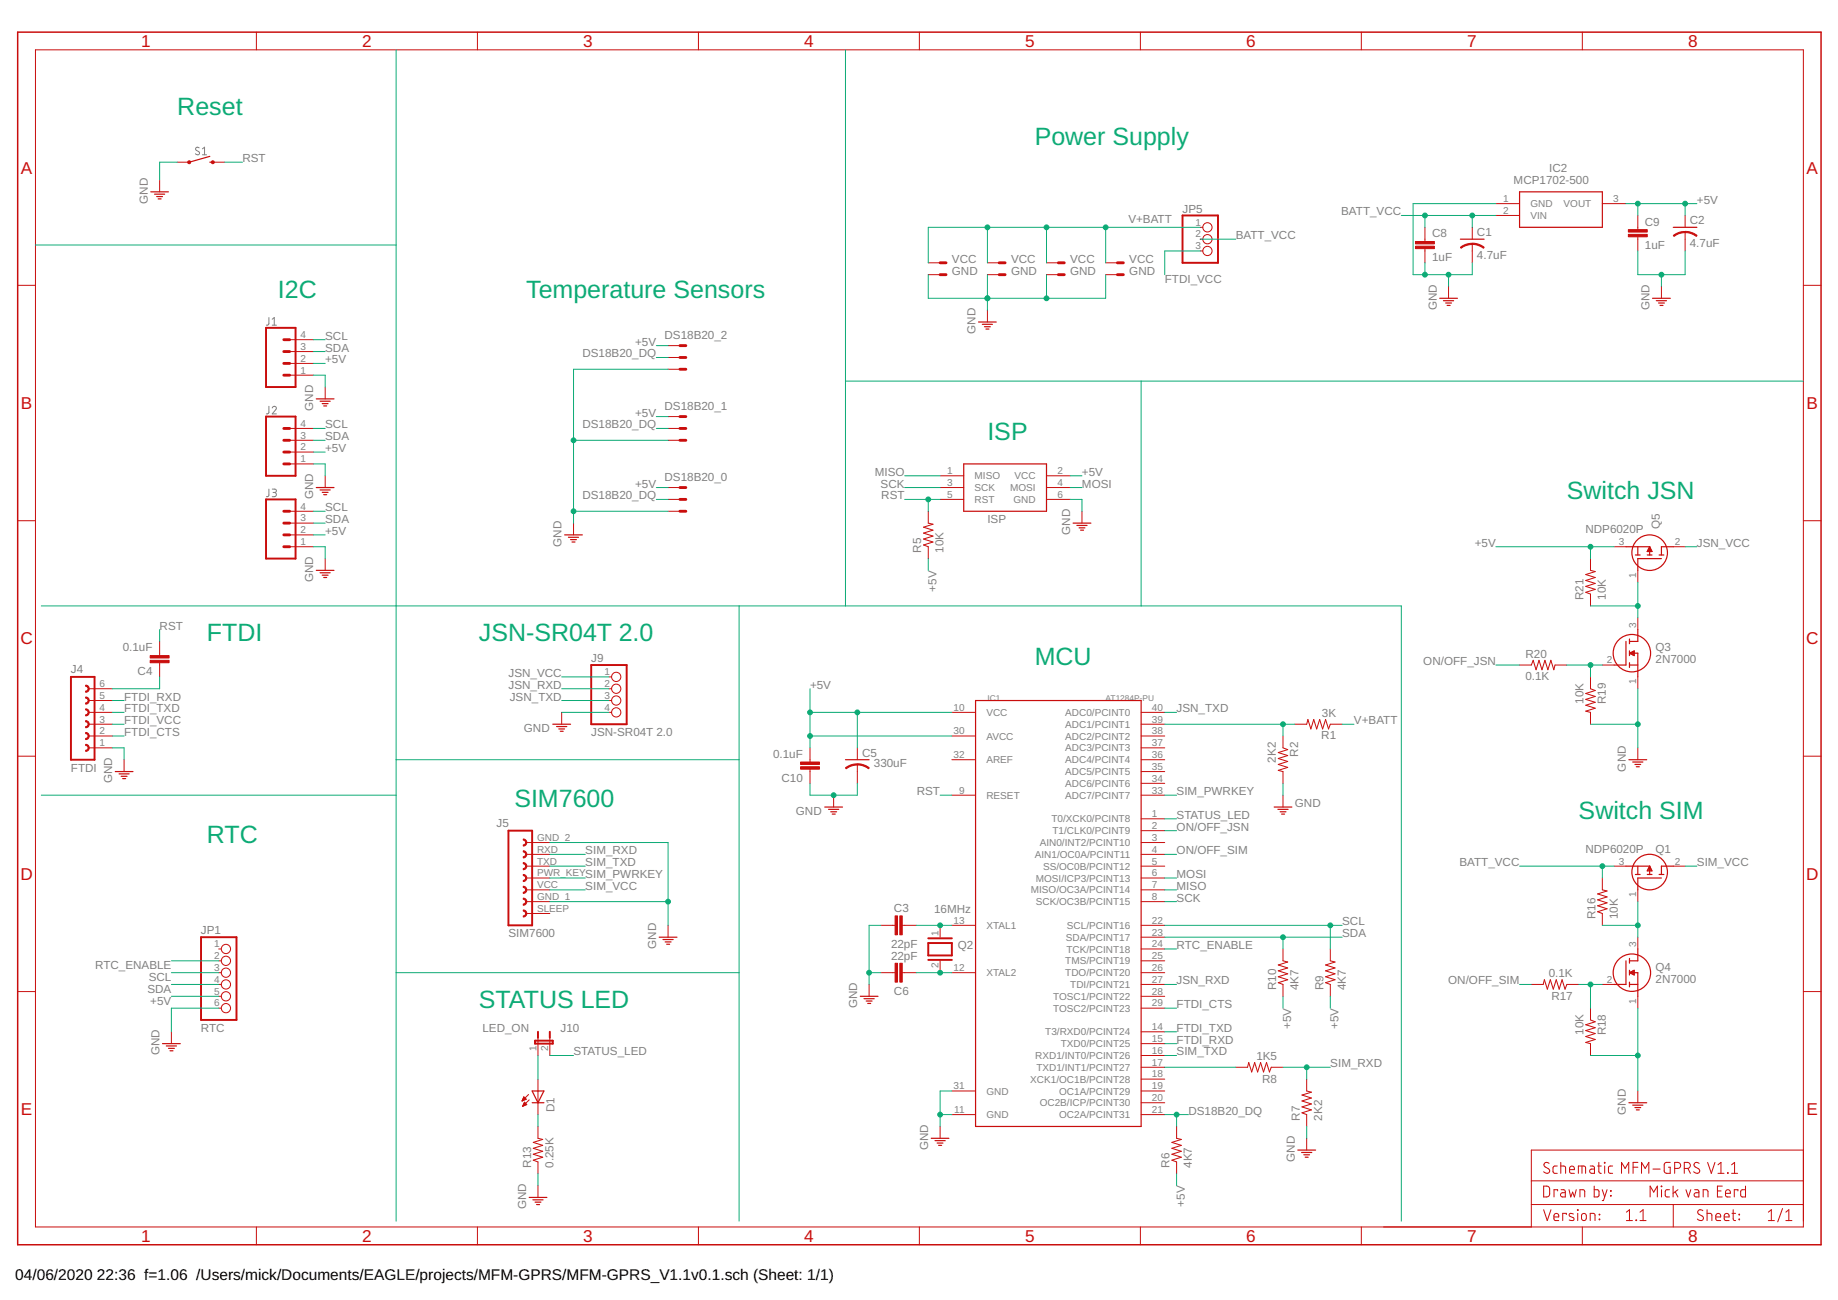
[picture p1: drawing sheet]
<svg xmlns="http://www.w3.org/2000/svg" width="420mm" height="297mm" viewBox="0 0 420 297" stroke-linecap="round" stroke-linejoin="round" font-family="sans-serif">
<path d="M45.5 33.8l-.4-.2-.4 .4 .1 .3 .6 .3a.43 .43 0 0 1 .1 .7 .43 .43 0 0 1-.7 0l-.1-.2M46.3 34l.5-.4v1.8M46.3 35.4h.9M61.5 72.6l-.1 1.5-.5 .2M62.2 74.3h1M62.2 72.9l.5-.3v1.7M61.5 92.8l-.1 1.5-.5 .3M62.2 93.2a.46 .46 0 0 1 .7-.3 .46 .46 0 0 1 .1 .7l-.8 1h1M61.5 111.8l-.1 1.5-.5 .2M62.2 111.8h.6a.38 .38 0 0 1 .4 .3 .38 .38 0 0 1-.4 .4h-.4M62.7 112.5a.49 .49 0 0 1 .5 .5 .49 .49 0 0 1-.5 .5h-.5" fill="none" stroke="#808080" stroke-width=".23"/>
<g fill="none" stroke="#c90d0c" stroke-width=".28">
<path d="M48 37.1h.6M48 35.7l-4.8 1.4M34.5 43.8h4M35.3 44.4h2.3M35.8 44.9h1.3M36.2 45.4h.6M333.8 54.7h5.5M347.4 43.8h18.9v8.1h-18.9zM382.5 51.9h5.4M223.7 73.6h4M224.6 74.1h2.3M225 74.7h1.4"/>
<path d="M225.4 75.2h.7M329.1 68.2h4.1M330 68.7h2.3M330.5 69.2h1.3M330.8 69.8h.7M377.8 68.2h4M378.6 68.7h2.4M379.1 69.2h1.4M379.5 69.8h.7M72.3 91.1h4M73.2 91.7h2.3M73.7 92.2h1.3"/>
<path d="M74 92.8h.7M72.3 111.4h4M73.2 112h2.3M73.7 112.5h1.3M74 113h.7M220.3 106h18.9v10.8h-18.9zM245.3 119.5h4.1M72.3 130.3h4M73.2 130.9h2.3M73.7 131.4h1.3M74 132h.7M129.1 122.2h4"/>
<path d="M129.9 122.8h2.3M130.4 123.3h1.4M130.8 123.8h.6M246.2 120.1h2.3M246.7 120.6h1.3M247 121.1h.7M371.7 124.9h5.4M373.8 126.8h1.1M374.4 124.9v1.9M376.6 126.8h1M376.7 125.8h.8M376.8 125.5h.6"/>
<path d="M376.9 125.3h.4M377 125.1h.1M377.1 124.9v1.9M377.1 124.9l.5 1.1h-1zM379.3 126.8h1M379.8 127.6h-5.4v2.7M382.5 124.9h-2.7v1.9M371.7 146.6v5.4h-2.7M372.5 149.2h1.9v5.5M372.5 152h1.9M372.5 146v1.1M372.5 148.7v1.1"/>
<path d="M372.5 151.4v1.1M372.5 149.2l1.1-.5v1.1zM372.7 149.1h.9M372.8 149.4h.8M373.2 148.9h.4M373.2 149.6h.4M374.4 143.8v2.8h-1.9M26.4 176.3h4M27.2 176.8h2.3M27.7 177.4h1.3M28 177.9h.7M126.4 165.5h4"/>
<path d="M127.2 166h2.4M127.7 166.6h1.4M128.1 167.1h.6M193.3 173.6h5.4M223 160.1h37.9v97.3h-37.9zM372.4 173.6h4M373.2 174.1h2.4M373.7 174.7h1.4M374.1 175.2h.6M188.5 184.4h4.1M189.4 184.9h2.3M189.9 185.5h1.3"/>
<path d="M190.2 186h.7M291.3 184.4h4M292.1 184.9h2.3M292.6 185.5h1.4M293 186h.6M371.7 197.9h5.4M373.8 199.8h1.1M374.4 197.9v1.9M376.6 199.8h1M376.7 198.8h.8M376.8 198.5h.6M376.9 198.3h.4"/>
<path d="M377 198.1h.2M377.1 197.9v1.9M377.1 197.9l.5 1.1h-1zM379.3 199.8h1M382.5 197.9h-2.7v1.9M150.7 214.1h4M151.6 214.7h2.3M152.1 215.2h1.3M152.4 215.8h.7M371.7 219.5v5.4h-2.7M372.5 219v1.1M374.4 216.8v2.7h-1.9"/>
<path d="M379.8 200.6h-5.4v2.7M37.1 238.5h4.1M38 239h2.3M38.5 239.5h1.4M196.7 227.6h4M197.5 228.2h2.3M198 228.7h1.3M198.4 229.3h.6M372.5 222.2h1.9v5.4M372.5 221.7v1.1M372.5 224.4v1.1M372.5 222.2l1.1-.5v1.1z"/>
<path d="M372.5 224.9h1.9M372.7 222.1h.9M372.8 222.4h.8M373.2 221.9h.4M373.3 222.6h.3M38.9 240.1h.6M121.6 252h2.7M121.6 249.3h2.7l-1.3 2.7zM372.4 252h4M373.2 252.5h2.4M373.7 253.1h1.4M374.1 253.6h.6"/>
<path d="M121 273.6h4M121.8 274.2h2.3M122.3 274.7h1.4M122.7 275.2h.6M212.9 260.1h4M213.7 260.6h2.4M214.2 261.2h1.4M214.6 261.7h.6M296.7 262.8h4M297.5 263.3h2.4M298 263.9h1.4M298.4 264.4h.6"/>
<circle cx="377.1" cy="126.3" r="4.1"/>
<circle cx="373" cy="149.2" r="4.3"/>
<circle cx="377.1" cy="199.3" r="4.1"/>
<circle cx="373" cy="222.2" r="4.3"/>
</g>
<g fill="none" stroke="#c90d0c" stroke-width=".23">
<path d="M8.1 11.4h404.1v269h-404.1zM58.6 7.3v4.1M109.1 7.3v4.1M159.7 7.3v4.1M210.2 7.3v4.1M260.7 7.3v4.1M311.2 7.3v4.1M361.7 7.3v4.1M40.5 37.1h2.7M48.6 37.1h2.8M36.5 41.1v2.7M274.4 51.9h.6"/>
<path d="M274.4 54.7h.6M274.4 57.3h.6M325.7 51.9v3.3M325.7 56.8v3.2M336.5 51.9v2.8M336.5 55.7v4.3M341.9 46.5h5.5M341.9 49.2h5.5M366.3 46.5h5.4M374.4 49.2v3.3M374.4 54.1v3.2M385.2 49.2v2.7"/>
<path d="M385.2 53v4.3M4 65.2h4.1M66.2 77.6h5.4M152.7 79h2.7M212.2 62.8h2.7M212.2 60h2.7M225.7 70.9v2.7M225.7 62.8h2.7M225.7 60h2.7M239.2 62.8h2.7M239.2 60h2.7M252.8 62.8h2.6"/>
<path d="M252.8 60h2.6M331.1 65.4v2.8M379.8 65.4v2.8M412.2 65.2h4.1M66.2 97.9h5.4M66.2 85.7h5.4M66.2 83h5.4M66.2 80.3h5.4M74.3 88.4v2.7M152.7 81.7h2.7M152.7 84.4h2.7M152.7 95.2h2.7"/>
<path d="M152.7 97.9h2.7M4 119h4.1M66.2 100.6h5.4M66.2 116.8h5.4M66.2 106h5.4M66.2 103.3h5.4M66.2 119.5h5.4M74.3 108.7v2.7M131.1 119.5v2.7M152.7 111.4h2.7M152.7 114.1h2.7M152.7 100.6h2.7"/>
<path d="M152.7 116.8h2.7M212.2 116.8v2.7l1.1 .3-2.2 .7 2.2 .6-2.2 .7 2.2 .7-2.2 .7 2.2 .6-2.2 .7 1.1 .4v2.7M214.9 108.7h5.4M214.9 111.4h5.4M214.9 114.1h5.4M239.2 108.7h5.4M239.2 111.4h5.4M239.2 114.1h5.4M247.3 116.8v2.7M412.2 119h4.1M66.2 124.9h5.4M66.2 122.2h5.4"/>
<path d="M74.3 127.6v2.7M363.6 127.6v2.7l1.1 .3-2.2 .7 2.2 .7-2.2 .6 2.2 .7-2.2 .7 2.2 .7-2.2 .6 1.1 .4v2.8M369 124.9h2.7M374.4 130.3v2.7M382.5 124.9h2.7M20.3 157.4h5.4M36.5 146.6v3.2M36.5 151.4v3.3M139.2 154.7h.6M139.2 157.4h.6M347.4 152h2.7l.4-1.1 .6 2.1 .7-2.1 .7 2.1 .7-2.1 .6 2.1 .7-2.1 .7 2.1 .3-1h2.7M363.6 154.7v2.7l1.1 .4-2.2 .7 2.2 .6-2.2 .7 2.2 .7-2.2 .6 2.2 .7-2.2 .7 1.1 .3v2.7"/>
<path d="M366.3 152h2.7M374.4 141.1v2.7M374.4 154.7v2.7M4 172.8h4.1M20.3 160.1h5.4M20.3 162.8h5.4M20.3 170.9h5.4M20.3 168.2h5.4M20.3 165.5h5.4M28.4 173.6v2.7M128.4 162.8v2.7M139.2 160.1h.6"/>
<path d="M139.2 162.8h.6M185.2 170.9v3.2M185.2 175.7v3.3M196 170.9v2.7M196 174.7v4.3M217.6 162.8h5.4M217.6 173.6h5.4M217.6 168.2h5.4M260.9 162.8h5.4M260.9 179h5.4M260.9 176.3h5.4M260.9 173.6h5.4"/>
<path d="M260.9 170.9h5.4M260.9 168.2h5.4M260.9 165.5h5.4M293.3 168.2v2.7l1.1 .4-2.2 .7 2.2 .6-2.2 .7 2.2 .7-2.2 .7 2.2 .6-2.2 .7 1.1 .3v2.7M296 165.5h2.7l.3-1.1 .7 2.2 .6-2.2 .7 2.2 .7-2.2 .6 2.2 .7-2.2 .7 2.2 .4-1.1h2.7M374.4 170.9v2.7M412.2 172.8h4.1M120.3 197.9h5.4M120.3 195.2h5.4M120.3 192.5h5.4M190.6 181.7v2.7M217.6 181.7h5.4"/>
<path d="M260.9 197.9h5.4M260.9 195.2h5.4M260.9 192.5h5.4M260.9 181.7h5.4M260.9 189.8h5.4M260.9 187.1h5.4M293.3 181.7v2.7M369 197.9h2.7M382.5 197.9h2.7M50 219.5h.6M50 216.8h.6M120.3 208.7h5.4"/>
<path d="M120.3 206h5.4M120.3 203.3h5.4M120.3 200.6h5.4M152.7 211.4v2.7M201.4 211.4h3.2M206.2 211.4h3.3M214.9 211.4v2.7M214.9 219.5v2.7M217.6 211.4h5.4M260.9 206h5.4M260.9 203.3h5.4M260.9 200.6h5.4"/>
<path d="M260.9 211.4h5.4M260.9 219.5h5.4M260.9 216.8h5.4M260.9 214.1h5.4M293.3 216.8v2.7l1.1 .3-2.2 .7 2.2 .7-2.2 .6 2.2 .7-2.2 .7 2.2 .7-2.2 .6 1.1 .4v2.7M304.1 216.8v2.7l1.1 .3-2.2 .7 2.2 .7-2.2 .6 2.2 .7-2.2 .7 2.2 .7-2.2 .6 1.1 .4v2.7M366.3 200.6v2.7l1.1 .3-2.2 .7 2.2 .6-2.2 .7 2.2 .7-2.2 .7 2.2 .6-2.2 .7 1.1 .4v2.7M374.4 203.3v2.7M374.4 214.1v2.7M4 226.6h4.1M39.2 235.8v2.7M50 222.2h.6"/>
<path d="M50 230.4h.6M50 227.6h.6M50 224.9h.6M123 237.1v4.1M125.7 237.1v4.1M198.7 224.9v2.7M201.4 222.2h3.2M206.2 222.2h3.3M217.6 222.2h5.4M260.9 235.8h5.4M260.9 222.2h5.4M260.9 230.4h5.4"/>
<path d="M260.9 227.6h5.4M260.9 224.9h5.4M260.9 238.5h5.4M350.1 224.9h2.7l.2-1 .7 2.1 .7-2.1 .7 2.1 .6-2.1 .7 2.1 .7-2.1 .7 2.1 .4-1.1h2.7M363.6 230.4v2.6l1.1 .5-2.2 .6 2.2 .7-2.2 .7 2.2 .7-2.2 .6 2.2 .7-2.2 .7 1.1 .3v2.7M366.3 224.9h2.7M374.4 227.6v2.8M412.2 226.6h4.1M119.4 251.5h.1M119.4 251.4h.3M119.5 251.3h.5M119.5 251.1h.8"/>
<path d="M119.5 252.7h.1M119.5 252.6h.5M119.6 251h.5M119.6 252.5h.6M119.6 250.9h.4M119.7 250.8h.2M119.7 252.3h.7M119.7 252.2h.5M119.7 250.6l-.4 1M119.7 250.6l.6 .6-1 .4M119.7 250.6l.1 .1M119.8 252.1h.3"/>
<path d="M119.8 251.9h.2M119.9 251.8l.5 .6-.9 .4zM120.8 250.1l-1.5 1.5M121 251.3l-1.5 1.5M123 246.6v8.1M123 257.4v2.7l1.1 .2-2.2 .7 2.2 .7-2.2 .7 2.2 .7-2.2 .6 2.2 .7-2.2 .7 1.1 .4v2.7M214.9 257.4v2.7M217.6 254.7h5.4M217.6 249.3h5.4M260.9 254.7h5.4M260.9 252h5.4M260.9 249.3h5.4"/>
<path d="M260.9 246.6h5.4M260.9 243.9h5.4M260.9 241.2h5.4M269 257.4v2.7l1 .2-2.1 .7 2.1 .7-2.1 .7 2.1 .7-2.1 .6 2.1 .7-2.1 .7 1.1 .4v2.7M282.5 243.9h2.7l.3-1.1 .6 2.1 .7-2.1 .7 2.1 .7-2.1 .6 2.1 .7-2.1 .7 2.1 .4-1h2.7M298.7 246.6v2.7l1.1 .3-2.2 .6 2.2 .7-2.2 .7 2.2 .6-2.2 .7 2.2 .7-2.2 .7 1.1 .4v2.7M374.4 249.3v2.7M123 270.9v2.7M298.7 260.1v2.7M350.1 269.8h62.1M350.1 275.2h62.1M352.9 271h.9l.3 .3 .1 .4-.1 1.5a1.21 1.21 0 0 1-1.2 .3z"/>
<path d="M352.9 276.4l.8 2.5 .8-2.5M354.1 265.8a.62 .62 0 0 0-.9-.1 .62 .62 0 0 0 0 .9l.8 .5a.63 .63 0 0 1 0 .9 .63 .63 0 0 1-.9-.1l-.2-.2M355.2 278.1h1.1a.58 .58 0 0 0-.4-.8 .58 .58 0 0 0-.7 .5l.1 1 1 .1M356 266.4l-.7 .1-.3 .3 .1 1.2 .9 .1M356.1 272.1v-.3h-.9v1.7M356.8 266.4h.7l.4 .3v1.4M356.8 265.6v2.5M356.8 271.8l.8 .1 .2 .3v1.3h-.6a.49 .49 0 0 1-.5-.5 .49 .49 0 0 1 .5-.5h.6M358.1 277.5v-.3h-.9v1.7M358.7 271.8l.4 1.7 .4-1.1 .4 1.1 .4-1.7M358.8 267.3h1.1a.58 .58 0 0 0-.4-.8 .58 .58 0 0 0-.7 .5l.1 1 1 .1M359.7 277.4l-.8-.1-.2 .3 .2 .3 .8 .4v.5h-1"/>
<path d="M360.6 276.4l.1 .2zM360.7 277.2v1.7M360.8 268.1v-1.7l1.6 .2 .1 1.5M361.2 273.5v-1.7l.9 .1 .2 1.6M361.6 266.4v1.7M361.7 277.4l.5-.1a.95 .95 0 0 1 .2 1.5l-.4 .1-.5-.4zM363.5 266.4l.7 .1 .3 .3v1.3h-.6a.49 .49 0 0 1-.5-.5 .49 .49 0 0 1 .5-.5h.6M363.5 278.9v-1.7l1 .2 .1 1.5M364.4 271v2.5h.9l.2-.3v-1.1l-.2-.2-.9-.1M365.2 266.4h.8M365.5 265.6v2.1l.1 .3 .4 .1M365.6 278.6l.1 .1z"/>
<path d="M365.6 277.5l.1 .1zM366.3 271.8l.5 1.7M366.8 265.6l.1 .1zM366.8 266.4v1.7M367.4 271.8l-.9 2.5h-.2M368.2 272.1l.1 .1zM368.2 273.2l.1 .1zM368.6 266.4l-.7 .1-.2 .3 .1 1.2 .8 .1M370.7 268.1v-2.5l.8 1.4 .8-1.4v2.5M371.8 278.9h1.4M371.8 277l.7-.6v2.5M373.3 266.7h1.1"/>
<path d="M374 278.8l.1 .1zM374.4 265.6h-1.1v2.5M374.9 278.9h1.4M374.9 277l.7-.6v2.5M375.2 268.1v-2.5l.9 1.4 .8-1.4v2.5M377.2 273.5v-2.5l.8 1.4 .9-1.4v2.5M377.8 267.1h1.7M379.8 271l.1 .1zM379.8 271.8v1.7M381.6 271.8l-.7 .1-.2 .3 .1 1.2 .8 .1M381.8 265.6h-1l-.4 .4v1.5l.3 .5 1.1 .1v-1.4h-.4M382.5 271v2.5"/>
<path d="M382.5 275.2v5.2M382.8 267h.7a.69 .69 0 0 0 .7-.7 .69 .69 0 0 0-.7-.7h-.7v2.5M382.9 272.3l.7 1.2M383.6 271.8l-1.1 .9M385 267h.7a.69 .69 0 0 0 .7-.7 .69 .69 0 0 0-.7-.7h-.7v2.5M385.4 271.8l.6 1.7 .5-1.7M385.8 267l.6 1.1M387.4 271.8l.7 .1 .3 .3v1.3h-.7a.49 .49 0 0 1-.4-.5 .49 .49 0 0 1 .4-.5h.7M388.4 265.8a.62 .62 0 0 0-.9-.1 .62 .62 0 0 0 0 .9l.8 .5a.63 .63 0 0 1 0 .9 .63 .63 0 0 1-1-.1l-.1-.2M389.3 276.6a.61 .61 0 0 0-1-.1 .61 .61 0 0 0 .1 1l.7 .4a.6 .6 0 0 1 .2 .8 .6 .6 0 0 1-.9 .1l-.4-.2M389.3 273.5v-1.7l1 .1 .1 1.6M390.2 277.2h.7l.4 .3v1.4"/>
<path d="M390.2 276.4v2.5M390.4 265.6l.8 2.5 .8-2.5M392.2 278.1h1.1a.58 .58 0 0 0-.4-.8 .58 .58 0 0 0-.7 .5l.1 1 1 .1M392.6 272.1h.8M392.7 268.1h1.4M392.7 266.1l.7-.5v2.5M393.7 271h-1.1v2.5h1.1M394.1 278.1h1.2a.58 .58 0 0 0-.4-.8 .58 .58 0 0 0-.8 .5l.2 1 1 .1M394.4 272.7h1.1a.58 .58 0 0 0-.3-.8 .58 .58 0 0 0-.8 .5l.2 1 .9 .1M394.9 267.9l.1 .2zM395.8 268.1h1.4M395.8 266.1l.7-.5v2.5"/>
<path d="M395.9 277.2h.8M396.2 276.4v2.2l.5 .3M397.3 272.1v-.3h-.8v1.7M397.5 277.5l.2 .1zM397.5 278.6l.2 .1zM399 271v2.5h-.8l-.3-.4 .1-1 .2-.2 .8-.1M404.2 277l.7-.6v2.5M404.2 278.9h1.4M407.5 276.1l-1.1 3.1M408.2 278.9h1.4M408.2 277l.7-.6v2.5M412.2 262.8h-62.1v17.6"/>
<path d="M58.6 280.4v4M109.1 280.4v4M159.7 280.4v4M210.2 280.4v4M260.7 280.4v4M311.2 280.4v4M361.7 280.4v4"/>
<circle cx="276" cy="51.9" r="1.06"/>
<circle cx="276" cy="57.3" r="1.06"/>
<circle cx="276" cy="54.7" r="1.06"/>
<circle cx="140.9" cy="154.7" r="1.06"/>
<circle cx="140.9" cy="157.4" r="1.06"/>
<circle cx="140.9" cy="160.1" r="1.06"/>
<circle cx="140.9" cy="162.8" r="1.06"/>
<circle cx="51.6" cy="216.8" r="1.06"/>
<circle cx="51.6" cy="219.5" r="1.06"/>
<circle cx="51.6" cy="224.9" r="1.06"/>
<circle cx="51.6" cy="227.6" r="1.06"/>
<circle cx="51.6" cy="222.3" r="1.06"/>
<circle cx="51.6" cy="230.4" r="1.06"/>
</g>
<g fill="none" stroke="#c90d0c" stroke-width=".44">
<path d="M270.3 49.2h8.1v10.8h-8.1zM60.8 74.9h6.8v13.5h-6.8zM60.8 95.2h6.8v13.5h-6.8zM60.8 114.1h6.8v13.5h-6.8zM16.2 154.7h5.4v18.9h-5.4zM135.1 152h8.2v13.5h-8.2zM116.2 189.8h5.4v21.6h-5.4zM46 214.1h8.1v18.9h-8.1zM212.2 215.5h5.4v2.8h-5.4zM212.2 219.3h5.4M212.2 214.4h5.4M122.3 237.8h4.1v.7h-4.1z"/>
<path d="M123 235.8v1.3M125.7 235.8v1.3"/>
</g>
<g fill="#c90d0c" stroke="#c90d0c" stroke-width=".23">
<path d="M119.6 202.5a.81 .81 0 0 1 .8 .8 .81 .81 0 0 1-.8 .8v-.2a.54 .54 0 0 0 .6-.6 .54 .54 0 0 0-.6-.5z" fill-rule="evenodd"/>
<path d="M119.6 205.2a.81 .81 0 0 1 .8 .8 .81 .81 0 0 1-.8 .8v-.2a.54 .54 0 0 0 .6-.6 .54 .54 0 0 0-.6-.5z" fill-rule="evenodd"/>
<path d="M119.6 207.9a.8 .8 0 0 1 .8 .8 .8 .8 0 0 1-.8 .8v-.2a.54 .54 0 0 0 .6-.6 .54 .54 0 0 0-.6-.5z" fill-rule="evenodd"/>
<path d="M119.6 197.1a.81 .81 0 0 1 .8 .8 .81 .81 0 0 1-.8 .8v-.2a.54 .54 0 0 0 .6-.6 .54 .54 0 0 0-.6-.5z" fill-rule="evenodd"/>
<path d="M119.6 199.8a.8 .8 0 0 1 .8 .8 .8 .8 0 0 1-.8 .8v-.2a.55 .55 0 0 0 .5-.6 .55 .55 0 0 0-.5-.5z" fill-rule="evenodd"/>
<path d="M119.6 194.4a.81 .81 0 0 1 .8 .8 .81 .81 0 0 1-.8 .8v-.3a.54 .54 0 0 0 .6-.5 .54 .54 0 0 0-.6-.5z" fill-rule="evenodd"/>
<path d="M119.6 191.7a.8 .8 0 0 1 .8 .8 .8 .8 0 0 1-.8 .8v-.3a.54 .54 0 0 0 .6-.5 .54 .54 0 0 0-.6-.5z" fill-rule="evenodd"/>
<path d="M336.5 55.6l1.5 .2 1.3 .7-.2 .2-1.5-.7-1.1-.2z" fill-rule="evenodd"/>
<path d="M333.8 56.5l1.3-.7 1.4-.2v.3l-1.6 .3-.9 .5z" fill-rule="evenodd"/>
<path d="M385.2 52.9l1.5 .2 1.2 .7-.1 .2-1.5-.7-1.1-.2z" fill-rule="evenodd"/>
<path d="M382.5 53.8l1.3-.7 1.4-.2v.2l-1.6 .4-.9 .5z" fill-rule="evenodd"/>
<path d="M196 174.5l1.4 .3 1.3 .7-.2 .2-1.4-.8-1.1-.1z" fill-rule="evenodd"/>
<path d="M193.3 175.5l1.2-.7 1.5-.3v.3l-1.6 .3-1 .6z" fill-rule="evenodd"/>
<path d="M19.6 164.7a.81 .81 0 0 1 .8 .8 .81 .81 0 0 1-.8 .8v-.3a.54 .54 0 0 0 .5-.5 .54 .54 0 0 0-.5-.6z" fill-rule="evenodd"/>
<path d="M19.6 167.4a.81 .81 0 0 1 .8 .8 .81 .81 0 0 1-.8 .8v-.3a.54 .54 0 0 0 .5-.5 .54 .54 0 0 0-.5-.6z" fill-rule="evenodd"/>
<path d="M19.6 170.1a.8 .8 0 0 1 .8 .8 .8 .8 0 0 1-.8 .8v-.3a.54 .54 0 0 0 .5-.5 .54 .54 0 0 0-.5-.6z" fill-rule="evenodd"/>
<path d="M19.6 159.3a.81 .81 0 0 1 .8 .8 .81 .81 0 0 1-.8 .8v-.3a.54 .54 0 0 0 .5-.5 .54 .54 0 0 0-.5-.6z" fill-rule="evenodd"/>
<path d="M19.6 162a.8 .8 0 0 1 .8 .8 .8 .8 0 0 1-.8 .8v-.3a.55 .55 0 0 0 .5-.5 .55 .55 0 0 0-.5-.6z" fill-rule="evenodd"/>
<path d="M19.6 156.5a.81 .81 0 0 1 .8 .9 .81 .81 0 0 1-.8 .8v-.3a.54 .54 0 0 0 .5-.5 .54 .54 0 0 0-.5-.6z" fill-rule="evenodd"/>
<circle cx="43.2" cy="37.1" r=".35"/>
<circle cx="48.6" cy="37.1" r=".35"/>
</g>
<path d="M4 7.3h412.3v277.1h-412.3z" fill="none" stroke="#c90d0c" stroke-width=".34"/>
<g fill="none" stroke="#c90d0c" stroke-width=".66">
<path d="M64.9 77.6h1.3M155.4 79h1.4M214.9 62.8h1.4M214.9 60h1.4M228.4 62.8h1.4M228.4 60h1.4M241.9 62.8h1.4M241.9 60h1.4M255.4 62.8h1.4M255.4 60h1.4M64.9 97.9h1.3M64.9 80.3h1.3"/>
<path d="M64.9 83h1.3M64.9 85.7h1.3M155.4 81.7h1.4M155.4 84.4h1.4M155.4 95.2h1.4M155.4 97.9h1.4M64.9 100.6h1.3M64.9 116.8h1.3M64.9 103.3h1.3M64.9 106h1.3M64.9 119.5h1.3M155.4 100.6h1.4"/>
<path d="M155.4 111.4h1.4M155.4 114.1h1.4M155.4 116.8h1.4M64.9 122.2h1.3M64.9 124.9h1.3"/>
</g>
<g fill="#c90d0c" stroke="#c90d0c" stroke-width=".23">
<path d="M323.6 56.3h4.3v.5h-4.3z"/>
<path d="M323.6 55.2h4.3v.5h-4.3z"/>
<path d="M372.2 53.6h4.4v.5h-4.4z"/>
<path d="M372.2 52.5h4.4v.5h-4.4z"/>
<path d="M205.7 209.3h.5v4.3h-.5z"/>
<path d="M204.6 209.3h.6v4.3h-.6z"/>
<path d="M205.7 220.1h.5v4.3h-.5z"/>
<path d="M204.6 220.1h.6v4.3h-.6z"/>
<path d="M34.3 149.8h4.4v.5h-4.4z"/>
<path d="M34.3 150.9h4.4v.5h-4.4z"/>
<path d="M183 174.1h4.3v.6h-4.3z"/>
<path d="M183 175.2h4.3v.5h-4.3z"/>
</g>
<g fill="none" stroke="#0dab76" stroke-width=".23">
<path d="M90.6 11.4v267.6M193.3 11.4v127.1M40.5 37.1h-4v4M51.4 37.1h4M8.1 56h82.5M225.7 51.9v8.1M239.2 51.9v8.1M252.8 51.9v8.1M274.4 51.9h-62.2v8.1M274.4 54.7h8.1M274.4 57.3h-8.1v5.5M320.3 49.2h21.6"/>
<path d="M325.7 49.2v2.7M336.5 49.2v2.7M341.9 46.5h-18.9v16.3h13.5v-2.8M371.7 46.5h16.2M374.4 46.5v2.7M374.4 57.3v5.5h10.8v-5.5M385.2 46.5v2.7M71.6 77.6h2.7M150 79h2.7M212.2 62.8v5.4h40.6v-5.4M225.7 62.8v8.1M239.2 62.8v5.4"/>
<path d="M325.7 60v2.8M331.1 62.8v2.6M379.8 62.8v2.6M71.6 83h2.7M71.6 85.7h2.7v2.7M71.6 97.9h2.7M71.6 80.3h2.7M150 95.2h2.7M150 81.7h2.7M150 97.9h2.7M152.7 84.4h-21.6v35.1M193.3 87.1h218.9"/>
<path d="M260.9 87.1v51.4M71.6 103.3h2.7M71.6 100.6h2.7M71.6 116.8h2.7M71.6 106h2.7v2.7M71.6 119.5h2.7M131.1 100.6h21.6M131.1 116.8h21.6M150 111.4h2.7M150 114.1h2.7M206.8 108.7h8.1M206.8 111.4h8.1"/>
<path d="M206.8 114.1h8.1M212.2 114.1v2.7M244.6 108.7h2.7M244.6 111.4h2.7M244.6 114.1h2.7v2.7M9.4 138.5h310.9v140.5M71.6 124.9h2.7v2.7M71.6 122.2h2.7M169 138.5v140.5M212.2 127.6v2.7M341.9 124.9h27.1M363.6 124.9v2.7"/>
<path d="M363.6 138.5h10.8M374.4 133v8.1M385.2 124.9h2.7M36.5 143.8v2.8M36.5 154.7v2.7h-10.8M128.4 154.7h10.8M128.4 157.4h10.8M185.2 157.4v13.5M341.9 152h5.5M358.2 152h8.1M363.6 152v2.7M374.4 157.4v13.5"/>
<path d="M25.7 162.8h2.7M25.7 168.2h2.7M25.7 165.5h2.7M25.7 170.9h2.7v2.7M25.7 160.1h2.7M90.6 173.6h78.4M128.4 162.8h10.8M128.4 160.1h10.8M185.2 179v2.7h10.8v-2.7M185.2 162.8h32.4M185.2 168.2h32.4M196 162.8v8.1"/>
<path d="M266.3 162.8h2.7M266.3 165.5h29.7M293.3 165.5v2.7M293.3 179v2.7M306.8 165.5h2.7M363.6 165.5h10.8M9.4 181.7h81.2M125.7 192.5h27v18.9M125.7 197.9h8.1M125.7 195.2h8.1M214.9 181.7h2.7M266.3 181.7h2.7"/>
<path d="M266.3 195.2h2.7M266.3 189.8h2.7M266.3 187.1h2.7M347.4 197.9h21.6M366.3 197.9v2.7M385.2 197.9h2.7M39.2 219.5h10.8M125.7 206h27M125.7 203.3h8.1M125.7 200.6h8.1M201.4 211.4h-2.7v13.5M209.5 211.4h8.1"/>
<path d="M266.3 211.4h40.5M266.3 206h2.7M266.3 203.3h2.7M266.3 200.6h2.7M266.3 214.1h40.5M266.3 216.8h2.7M293.3 214.1v2.7M304.1 211.4v5.4M366.3 211.4h8.1M374.4 206v8.1M39.2 227.6h10.8M39.2 224.9h10.8"/>
<path d="M39.2 222.2h10.8M50 230.4h-10.8v5.4M90.6 222.2h78.4M198.7 222.2h2.7M209.5 222.2h8.1M266.3 224.9h2.7M266.3 230.4h2.7M266.3 238.5h2.7M266.3 235.8h2.7M293.3 227.6v2.8M304.1 227.6v2.8M347.4 224.9h2.7"/>
<path d="M360.9 224.9h5.4M363.6 224.9v5.5M374.4 230.4v18.9M123 241.2v5.4M123 254.7v2.7M125.7 241.2h5.4M214.9 254.7h2.7M217.6 249.3h-2.7v8.1M266.3 241.2h2.7M266.3 254.7h5.4M266.3 243.9h16.2M269 254.7v2.7"/>
<path d="M293.3 243.9h10.8M298.7 243.9v2.7M298.7 257.4v2.7M363.6 241.2h10.8M123 268.2v2.7M269 268.2v2.7"/>
</g>
<g fill="#0dab76" stroke="#0dab76" stroke-width=".23">
<circle cx="374.4" cy="211.4" r=".55"/>
<circle cx="363.6" cy="124.9" r=".55"/>
<circle cx="196" cy="162.8" r=".55"/>
<circle cx="185.2" cy="162.8" r=".55"/>
<circle cx="185.2" cy="168.2" r=".55"/>
<circle cx="385.2" cy="46.5" r=".55"/>
<circle cx="374.4" cy="46.5" r=".55"/>
<circle cx="363.6" cy="224.9" r=".55"/>
<circle cx="374.4" cy="241.2" r=".55"/>
<circle cx="214.9" cy="254.7" r=".55"/>
<circle cx="152.7" cy="206" r=".55"/>
<circle cx="374.4" cy="165.5" r=".55"/>
<circle cx="225.7" cy="68.2" r=".55"/>
<circle cx="239.2" cy="68.2" r=".55"/>
<circle cx="190.6" cy="181.7" r=".55"/>
<circle cx="131.1" cy="100.6" r=".55"/>
<circle cx="131.1" cy="116.8" r=".55"/>
<circle cx="379.8" cy="62.8" r=".55"/>
<circle cx="325.7" cy="62.8" r=".55"/>
<circle cx="331.1" cy="62.8" r=".55"/>
<circle cx="198.7" cy="222.2" r=".55"/>
<circle cx="298.7" cy="243.9" r=".55"/>
<circle cx="374.4" cy="138.5" r=".55"/>
<circle cx="363.6" cy="152" r=".55"/>
<circle cx="239.2" cy="51.9" r=".55"/>
<circle cx="225.7" cy="51.9" r=".55"/>
<circle cx="252.8" cy="51.9" r=".55"/>
<circle cx="336.5" cy="49.2" r=".55"/>
<circle cx="325.7" cy="49.2" r=".55"/>
<circle cx="366.3" cy="197.9" r=".55"/>
<circle cx="212.2" cy="114.1" r=".55"/>
<circle cx="269" cy="254.7" r=".55"/>
<circle cx="304.1" cy="211.4" r=".55"/>
<circle cx="293.3" cy="214.1" r=".55"/>
<circle cx="214.9" cy="211.4" r=".55"/>
<circle cx="214.9" cy="222.2" r=".55"/>
<circle cx="293.3" cy="165.5" r=".55"/>
</g>
<g font-size="5.7" fill="#0dab76">
<text x="40.5" y="26.3">Reset</text>
<text x="236.5" y="33">Power Supply</text>
<text x="63.5" y="68.2">I2C</text>
<text x="120.3" y="68.2">Temperature Sensors</text>
<text x="225.7" y="100.6">ISP</text>
<text x="358.2" y="114.1">Switch JSN</text>
<text x="47.3" y="146.6">FTDI</text>
<text x="109.5" y="146.6">JSN-SR04T 2.0</text>
<text x="236.5" y="152">MCU</text>
<text x="117.6" y="184.4">SIM7600</text>
<text x="360.9" y="187.1">Switch SIM</text>
<text x="47.3" y="192.5">RTC</text>
<text x="109.5" y="230.4">STATUS LED</text>
</g>
<g font-size="3.9" fill="#c90d0c">
<text x="32.3" y="10.7">1</text>
<text x="82.8" y="10.7">2</text>
<text x="133.3" y="10.7">3</text>
<text x="183.8" y="10.7">4</text>
<text x="234.3" y="10.7">5</text>
<text x="284.9" y="10.7">6</text>
<text x="335.4" y="10.7">7</text>
<text x="385.9" y="10.7">8</text>
<text x="4.8" y="39.7">A</text>
<text x="413" y="39.7">A</text>
<text x="4.8" y="93.5">B</text>
<text x="413" y="93.5">B</text>
<text x="4.7" y="147.3">C</text>
<text x="412.8" y="147.3">C</text>
<text x="4.7" y="201">D</text>
<text x="412.8" y="201">D</text>
<text x="4.8" y="254.8">E</text>
<text x="413" y="254.8">E</text>
<text x="32.3" y="283.8">1</text>
<text x="82.8" y="283.8">2</text>
<text x="133.3" y="283.8">3</text>
<text x="183.8" y="283.8">4</text>
<text x="234.3" y="283.8">5</text>
<text x="284.9" y="283.8">6</text>
<text x="335.4" y="283.8">7</text>
<text x="385.9" y="283.8">8</text>
</g>
<g font-size="3.5">
<text x="3.5" y="292.5">04/06/2020</text>
<text x="22.2" y="292.5">22:36 f=1.06 /Users/mick/Documents/EAGLE/projects/MFM-GPRS/MFM-GPRS_V1.1v0.1.sch (Sheet: 1/1)</text>
</g>
<g font-size="2.7" fill="#808080">
<text x="55.4" y="37.1">RST</text>
<text x="354.1" y="39.4">IC2</text>
<text x="33.8" y="46.5" transform="rotate(-90 33.8 46.5)">GND</text>
<text x="346" y="42.1">MCP1702-500</text>
<text x="387.9" y="46.5">+5V</text>
<text x="257.9" y="50.9">V+BATT</text>
<text x="270.3" y="48.6">JP5</text>
<text x="306.6" y="49.2">BATT_VCC</text>
<text x="337.6" y="54">C1</text>
<text x="376" y="51.5">C9</text>
<text x="386.3" y="51.3">C2</text>
<text x="282.5" y="54.6">BATT_VCC</text>
<text x="327.4" y="59.6">1uF</text>
<text x="327.4" y="54.2">C8</text>
<text x="337.6" y="59.1">4.7uF</text>
<text x="376" y="56.9">1uF</text>
<text x="386.3" y="56.4">4.7uF</text>
<text x="217.6" y="62.8">GND</text>
<text x="217.6" y="60">VCC</text>
<text x="231.1" y="62.8">GND</text>
<text x="231.1" y="60">VCC</text>
<text x="244.6" y="62.8">GND</text>
<text x="244.6" y="60">VCC</text>
<text x="258.2" y="62.8">GND</text>
<text x="258.2" y="60">VCC</text>
<text x="266.3" y="64.6">FTDI_VCC</text>
<text x="328.4" y="70.9" transform="rotate(-90 328.4 70.9)">GND</text>
<text x="377.1" y="70.9" transform="rotate(-90 377.1 70.9)">GND</text>
<text x="74.3" y="77.6">SCL</text>
<text x="151.9" y="77.5">DS18B20_2</text>
<text x="223" y="76.3" transform="rotate(-90 223 76.3)">GND</text>
<text x="74.3" y="83">+5V</text>
<text x="74.3" y="80.3">SDA</text>
<text x="133.1" y="81.7">DS18B20_DQ</text>
<text x="145.2" y="79">+5V</text>
<text x="71.6" y="93.8" transform="rotate(-90 71.6 93.8)">GND</text>
<text x="145.2" y="95.2">+5V</text>
<text x="151.9" y="93.7">DS18B20_1</text>
<text x="74.3" y="97.9">SCL</text>
<text x="74.3" y="100.6">SDA</text>
<text x="133.1" y="97.9">DS18B20_DQ</text>
<text x="74.3" y="103.3">+5V</text>
<text x="145.2" y="111.4">+5V</text>
<text x="151.9" y="109.9">DS18B20_0</text>
<text x="200" y="108.7">MISO</text>
<text x="201.3" y="111.4">SCK</text>
<text x="247.3" y="108.7">+5V</text>
<text x="247.3" y="111.4">MOSI</text>
<text x="71.6" y="114.1" transform="rotate(-90 71.6 114.1)">GND</text>
<text x="74.3" y="116.8">SCL</text>
<text x="74.3" y="119.5">SDA</text>
<text x="133.1" y="114.1">DS18B20_DQ</text>
<text x="201.5" y="114.1">RST</text>
<text x="225.7" y="119.5">ISP</text>
<text x="74.3" y="122.2">+5V</text>
<text x="128.4" y="124.9" transform="rotate(-90 128.4 124.9)">GND</text>
<text x="244.6" y="122.2" transform="rotate(-90 244.6 122.2)">GND</text>
<text x="337.1" y="124.9">+5V</text>
<text x="362.4" y="121.8">NDP6020P</text>
<text x="379.4" y="120.9" transform="rotate(-90 379.4 120.9)">Q5</text>
<text x="387.9" y="124.9">JSN_VCC</text>
<text x="210.6" y="126.3" transform="rotate(-90 210.6 126.3)">R5</text>
<text x="215.7" y="126.3" transform="rotate(-90 215.7 126.3)">10K</text>
<text x="71.6" y="133" transform="rotate(-90 71.6 133)">GND</text>
<text x="214.1" y="135.2" transform="rotate(-90 214.1 135.2)">+5V</text>
<text x="362" y="137.1" transform="rotate(-90 362 137.1)">R21</text>
<text x="367.1" y="137.1" transform="rotate(-90 367.1 137.1)">10K</text>
<text x="36.5" y="143.8">RST</text>
<text x="28" y="148.8">0.1uF</text>
<text x="378.4" y="148.8">Q3</text>
<text x="16.2" y="153.9">J4</text>
<text x="31.5" y="154.2">C4</text>
<text x="116.2" y="154.7">JSN_VCC</text>
<text x="135.2" y="151.3">J9</text>
<text x="325.4" y="152">ON/OFF_JSN</text>
<text x="348.7" y="155.5">0.1K</text>
<text x="348.7" y="150.4">R20</text>
<text x="378.4" y="151.5">2N7000</text>
<text x="28.4" y="160.1">FTDI_RXD</text>
<text x="116.2" y="157.4">JSN_RXD</text>
<text x="116.5" y="160.1">JSN_TXD</text>
<text x="185.2" y="157.4">+5V</text>
<text x="361.9" y="160.8" transform="rotate(-90 361.9 160.8)">10K</text>
<text x="367.1" y="160.9" transform="rotate(-90 367.1 160.9)">R19</text>
<text x="28.4" y="162.8">FTDI_TXD</text>
<text x="28.4" y="165.5">FTDI_VCC</text>
<text x="119.8" y="167.4">GND</text>
<text x="269" y="162.8">JSN_TXD</text>
<text x="302.2" y="163.8">3K</text>
<text x="309.5" y="165.5">V+BATT</text>
<text x="28.4" y="168.2">FTDI_CTS</text>
<text x="135.2" y="168.2">JSN-SR04T 2.0</text>
<text x="176.7" y="173.2">0.1uF</text>
<text x="197.1" y="172.9">C5</text>
<text x="296.8" y="172.9" transform="rotate(-90 296.8 172.9)">R2</text>
<text x="302.1" y="169">R1</text>
<text x="16.2" y="176.3">FTDI</text>
<text x="25.7" y="179" transform="rotate(-90 25.7 179)">GND</text>
<text x="178.7" y="178.6">C10</text>
<text x="199.8" y="175.3">330uF</text>
<text x="291.7" y="174.3" transform="rotate(-90 291.7 174.3)">2K2</text>
<text x="371.7" y="176.3" transform="rotate(-90 371.7 176.3)">GND</text>
<text x="209.6" y="181.7">RST</text>
<text x="269" y="181.7">SIM_PWRKEY</text>
<text x="296" y="184.4">GND</text>
<text x="113.5" y="189">J5</text>
<text x="181.9" y="186.3">GND</text>
<text x="269" y="189.8">ON/OFF_JSN</text>
<text x="269" y="187.1">STATUS_LED</text>
<text x="133.8" y="197.9">SIM_TXD</text>
<text x="133.8" y="195.2">SIM_RXD</text>
<text x="269" y="195.2">ON/OFF_SIM</text>
<text x="333.6" y="197.9">BATT_VCC</text>
<text x="362.4" y="194.8">NDP6020P</text>
<text x="378.4" y="194.8">Q1</text>
<text x="387.9" y="197.9">SIM_VCC</text>
<text x="133.8" y="203.3">SIM_VCC</text>
<text x="133.8" y="200.6">SIM_PWRKEY</text>
<text x="269" y="203.3">MISO</text>
<text x="269" y="200.6">MOSI</text>
<text x="204.4" y="208.3">C3</text>
<text x="213.5" y="208.7">16MHz</text>
<text x="269" y="206">SCK</text>
<text x="45.9" y="213.5">JP1</text>
<text x="116.2" y="214.1">SIM7600</text>
<text x="306.8" y="211.4">SCL</text>
<text x="306.8" y="214.1">SDA</text>
<text x="364.7" y="210.1" transform="rotate(-90 364.7 210.1)">R16</text>
<text x="369.8" y="210.1" transform="rotate(-90 369.8 210.1)">10K</text>
<text x="21.7" y="221.4">RTC_ENABLE</text>
<text x="150" y="216.8" transform="rotate(-90 150 216.8)">GND</text>
<text x="203.7" y="216.6">22pF</text>
<text x="203.7" y="219.3">22pF</text>
<text x="219" y="216.8">Q2</text>
<text x="269" y="216.8">RTC_ENABLE</text>
<text x="378.4" y="221.8">Q4</text>
<text x="33.7" y="226.8">SDA</text>
<text x="34" y="224.1">SCL</text>
<text x="204.4" y="227.2">C6</text>
<text x="269" y="224.9">JSN_RXD</text>
<text x="291.7" y="226.3" transform="rotate(-90 291.7 226.3)">R10</text>
<text x="296.8" y="226.3" transform="rotate(-90 296.8 226.3)">4K7</text>
<text x="302.5" y="226.3" transform="rotate(-90 302.5 226.3)">R9</text>
<text x="307.6" y="226.3" transform="rotate(-90 307.6 226.3)">4K7</text>
<text x="331.1" y="224.9">ON/OFF_SIM</text>
<text x="354" y="223.3">0.1K</text>
<text x="378.4" y="224.5">2N7000</text>
<text x="34.4" y="229.5">+5V</text>
<text x="196" y="230.4" transform="rotate(-90 196 230.4)">GND</text>
<text x="269" y="230.4">FTDI_CTS</text>
<text x="354.6" y="228.4">R17</text>
<text x="45.9" y="235.8">RTC</text>
<text x="110.3" y="235.8">LED_ON</text>
<text x="128.2" y="235.8">J10</text>
<text x="269" y="238.5">FTDI_RXD</text>
<text x="269" y="235.8">FTDI_TXD</text>
<text x="295.2" y="235.2" transform="rotate(-90 295.2 235.2)">+5V</text>
<text x="306" y="235.2" transform="rotate(-90 306 235.2)">+5V</text>
<text x="361.9" y="236.4" transform="rotate(-90 361.9 236.4)">10K</text>
<text x="367.1" y="236.6" transform="rotate(-90 367.1 236.6)">R18</text>
<text x="36.5" y="241.2" transform="rotate(-90 36.5 241.2)">GND</text>
<text x="131.1" y="241.2">STATUS_LED</text>
<text x="269" y="241.2">SIM_TXD</text>
<text x="287.2" y="242.2">1K5</text>
<text x="304.1" y="243.9">SIM_RXD</text>
<text x="288.5" y="247.3">R8</text>
<text x="126.8" y="254.1" transform="rotate(-90 126.8 254.1)">D1</text>
<text x="271.7" y="254.7">DS18B20_DQ</text>
<text x="297.1" y="256" transform="rotate(-90 297.1 256)">R7</text>
<text x="302.2" y="256" transform="rotate(-90 302.2 256)">2K2</text>
<text x="371.7" y="254.7" transform="rotate(-90 371.7 254.7)">GND</text>
<text x="212.2" y="262.8" transform="rotate(-90 212.2 262.8)">GND</text>
<text x="121.4" y="266.8" transform="rotate(-90 121.4 266.8)">R13</text>
<text x="126.5" y="266.8" transform="rotate(-90 126.5 266.8)">0.25K</text>
<text x="267.4" y="266.8" transform="rotate(-90 267.4 266.8)">R6</text>
<text x="272.5" y="266.8" transform="rotate(-90 272.5 266.8)">4K7</text>
<text x="296" y="265.5" transform="rotate(-90 296 265.5)">GND</text>
<text x="270.8" y="275.7" transform="rotate(-90 270.8 275.7)">+5V</text>
<text x="120.3" y="276.3" transform="rotate(-90 120.3 276.3)">GND</text>
</g>
<g font-size="2.3" fill="#808080">
<text x="343.6" y="46.2">1</text>
<text x="349.8" y="47.3">GND</text>
<text x="357.4" y="47.4">VOUT</text>
<text x="368.8" y="46.2">3</text>
<text x="273.3" y="51.6">1</text>
<text x="343.6" y="48.9">2</text>
<text x="349.8" y="50">VIN</text>
<text x="273.3" y="54.3">2</text>
<text x="273.3" y="57">3</text>
<text x="68.7" y="77.2">4</text>
<text x="68.7" y="82.6">2</text>
<text x="68.7" y="79.9">3</text>
<text x="68.7" y="85.4">1</text>
<text x="68.7" y="100.2">3</text>
<text x="68.7" y="97.5">4</text>
<text x="68.7" y="105.6">1</text>
<text x="68.7" y="102.9">2</text>
<text x="216.5" y="108.3">1</text>
<text x="216.5" y="111">3</text>
<text x="216.5" y="113.7">5</text>
<text x="222.8" y="109.5">MISO</text>
<text x="222.8" y="112.2">SCK</text>
<text x="230.9" y="112.2">MOSI</text>
<text x="231.9" y="109.5">VCC</text>
<text x="241.7" y="113.7">6</text>
<text x="241.7" y="111">4</text>
<text x="241.7" y="108.3">2</text>
<text x="68.7" y="119.1">3</text>
<text x="68.7" y="116.4">4</text>
<text x="222.8" y="114.9">RST</text>
<text x="231.7" y="114.9">GND</text>
<text x="68.7" y="124.5">1</text>
<text x="68.7" y="121.8">2</text>
<text x="370" y="124.5">3</text>
<text x="382.9" y="124.5">2</text>
<text x="374" y="132" transform="rotate(-90 374 132)">1</text>
<text x="374" y="143.5" transform="rotate(-90 374 143.5)">3</text>
<text x="138.2" y="154.3">1</text>
<text x="367.3" y="151.6">2</text>
<text x="22.7" y="159.7">5</text>
<text x="22.7" y="157">6</text>
<text x="138.2" y="157">2</text>
<text x="138.2" y="159.7">3</text>
<text x="374" y="156.3" transform="rotate(-90 374 156.3)">1</text>
<text x="22.7" y="167.8">2</text>
<text x="22.7" y="165.1">3</text>
<text x="22.7" y="162.4">4</text>
<text x="138.2" y="162.4">4</text>
<text x="218" y="162.4">10</text>
<text x="218" y="167.8">30</text>
<text x="225.5" y="163.6">VCC</text>
<text x="243.5" y="166.3">ADC1/PCINT1</text>
<text x="243.5" y="163.6">ADC0/PCINT0</text>
<text x="263.3" y="167.8">38</text>
<text x="263.3" y="165.1">39</text>
<text x="263.3" y="162.4">40</text>
<text x="22.7" y="170.5">1</text>
<text x="218" y="173.2">32</text>
<text x="225.5" y="169">AVCC</text>
<text x="243.5" y="171.7">ADC3/PCINT3</text>
<text x="243.5" y="169">ADC2/PCINT2</text>
<text x="263.3" y="173.2">36</text>
<text x="263.3" y="170.5">37</text>
<text x="225.5" y="174.4">AREF</text>
<text x="243.5" y="179.8">ADC6/PCINT6</text>
<text x="243.5" y="177.1">ADC5/PCINT5</text>
<text x="243.5" y="174.4">ADC4/PCINT4</text>
<text x="263.3" y="178.6">34</text>
<text x="263.3" y="175.9">35</text>
<text x="219.3" y="181.3">9</text>
<text x="225.5" y="182.5">RESET</text>
<text x="243.5" y="182.5">ADC7/PCINT7</text>
<text x="263.3" y="181.3">33</text>
<text x="240.3" y="187.9">T0/XCK0/PCINT8</text>
<text x="240.6" y="190.6">T1/CLK0/PCINT9</text>
<text x="263.3" y="189.4">2</text>
<text x="263.3" y="186.7">1</text>
<text x="122.8" y="197.5">TXD</text>
<text x="122.8" y="194.8">RXD</text>
<text x="122.8" y="192.1">GND_2</text>
<text x="236.6" y="196">AIN1/OC0A/PCINT11</text>
<text x="237.7" y="193.3">AIN0/INT2/PCINT10</text>
<text x="263.3" y="197.5">5</text>
<text x="263.3" y="194.8">4</text>
<text x="263.3" y="192.1">3</text>
<text x="370" y="197.5">3</text>
<text x="382.9" y="197.5">2</text>
<text x="122.8" y="202.9">VCC</text>
<text x="122.8" y="200.2">PWR_KEY</text>
<text x="236.8" y="201.4">MOSI/ICP3/PCINT13</text>
<text x="238.4" y="198.7">SS/OC0B/PCINT12</text>
<text x="263.3" y="202.9">7</text>
<text x="263.3" y="200.2">6</text>
<text x="122.8" y="208.3">SLEEP</text>
<text x="122.8" y="205.6">GND_1</text>
<text x="235.6" y="204.1">MISO/OC3A/PCINT14</text>
<text x="236.8" y="206.8">SCK/OC3B/PCINT15</text>
<text x="263.3" y="205.6">8</text>
<text x="374" y="205" transform="rotate(-90 374 205)">1</text>
<text x="214.5" y="213.8" transform="rotate(-90 214.5 213.8)">1</text>
<text x="218" y="211.1">13</text>
<text x="225.5" y="212.2">XTAL1</text>
<text x="243.6" y="215">SDA/PCINT17</text>
<text x="243.9" y="212.2">SCL/PCINT16</text>
<text x="263.3" y="213.8">23</text>
<text x="263.3" y="211.1">22</text>
<text x="48.9" y="216.5">1</text>
<text x="48.9" y="219.2">2</text>
<text x="48.9" y="221.9">3</text>
<text x="214.5" y="221.2" transform="rotate(-90 214.5 221.2)">2</text>
<text x="218" y="221.9">12</text>
<text x="243.5" y="220.4">TMS/PCINT19</text>
<text x="243.8" y="217.7">TCK/PCINT18</text>
<text x="263.3" y="221.9">26</text>
<text x="263.3" y="219.2">25</text>
<text x="263.3" y="216.5">24</text>
<text x="374" y="216.5" transform="rotate(-90 374 216.5)">3</text>
<text x="48.9" y="224.6">4</text>
<text x="48.9" y="227.3">5</text>
<text x="225.5" y="223.1">XTAL2</text>
<text x="243.5" y="223.1">TDO/PCINT20</text>
<text x="244.7" y="225.8">TDI/PCINT21</text>
<text x="263.3" y="227.3">28</text>
<text x="263.3" y="224.6">27</text>
<text x="367.3" y="224.6">2</text>
<text x="48.9" y="230">6</text>
<text x="240.8" y="231.2">TOSC2/PCINT23</text>
<text x="240.8" y="228.5">TOSC1/PCINT22</text>
<text x="263.3" y="230">29</text>
<text x="374" y="229.3" transform="rotate(-90 374 229.3)">1</text>
<text x="238.9" y="236.6">T3/RXD0/PCINT24</text>
<text x="242.5" y="239.3">TXD0/PCINT25</text>
<text x="263.3" y="235.4">14</text>
<text x="263.3" y="238.1">15</text>
<text x="122.6" y="240.1" transform="rotate(-90 122.6 240.1)">1</text>
<text x="125.3" y="240.1" transform="rotate(-90 125.3 240.1)">2</text>
<text x="236.7" y="242">RXD1/INT0/PCINT26</text>
<text x="236.9" y="244.7">TXD1/INT1/PCINT27</text>
<text x="263.3" y="243.5">17</text>
<text x="263.3" y="240.8">16</text>
<text x="218" y="248.9">31</text>
<text x="225.5" y="250.1">GND</text>
<text x="235.5" y="247.4">XCK1/OC1B/PCINT28</text>
<text x="242.1" y="250.1">OC1A/PCINT29</text>
<text x="263.3" y="251.6">20</text>
<text x="263.3" y="248.9">19</text>
<text x="263.3" y="246.2">18</text>
<text x="218.2" y="254.3">11</text>
<text x="225.5" y="255.5">GND</text>
<text x="237.7" y="252.8">OC2B/ICP/PCINT30</text>
<text x="242.1" y="255.5">OC2A/PCINT31</text>
<text x="263.3" y="254.3">21</text>
</g>
<g font-size="1.9" fill="#808080">
<text x="225.7" y="160.1">IC1</text>
<text x="252.7" y="160.1">AT1284P-</text>
<text x="261.2" y="160.1">PU</text>
</g>
</svg>
